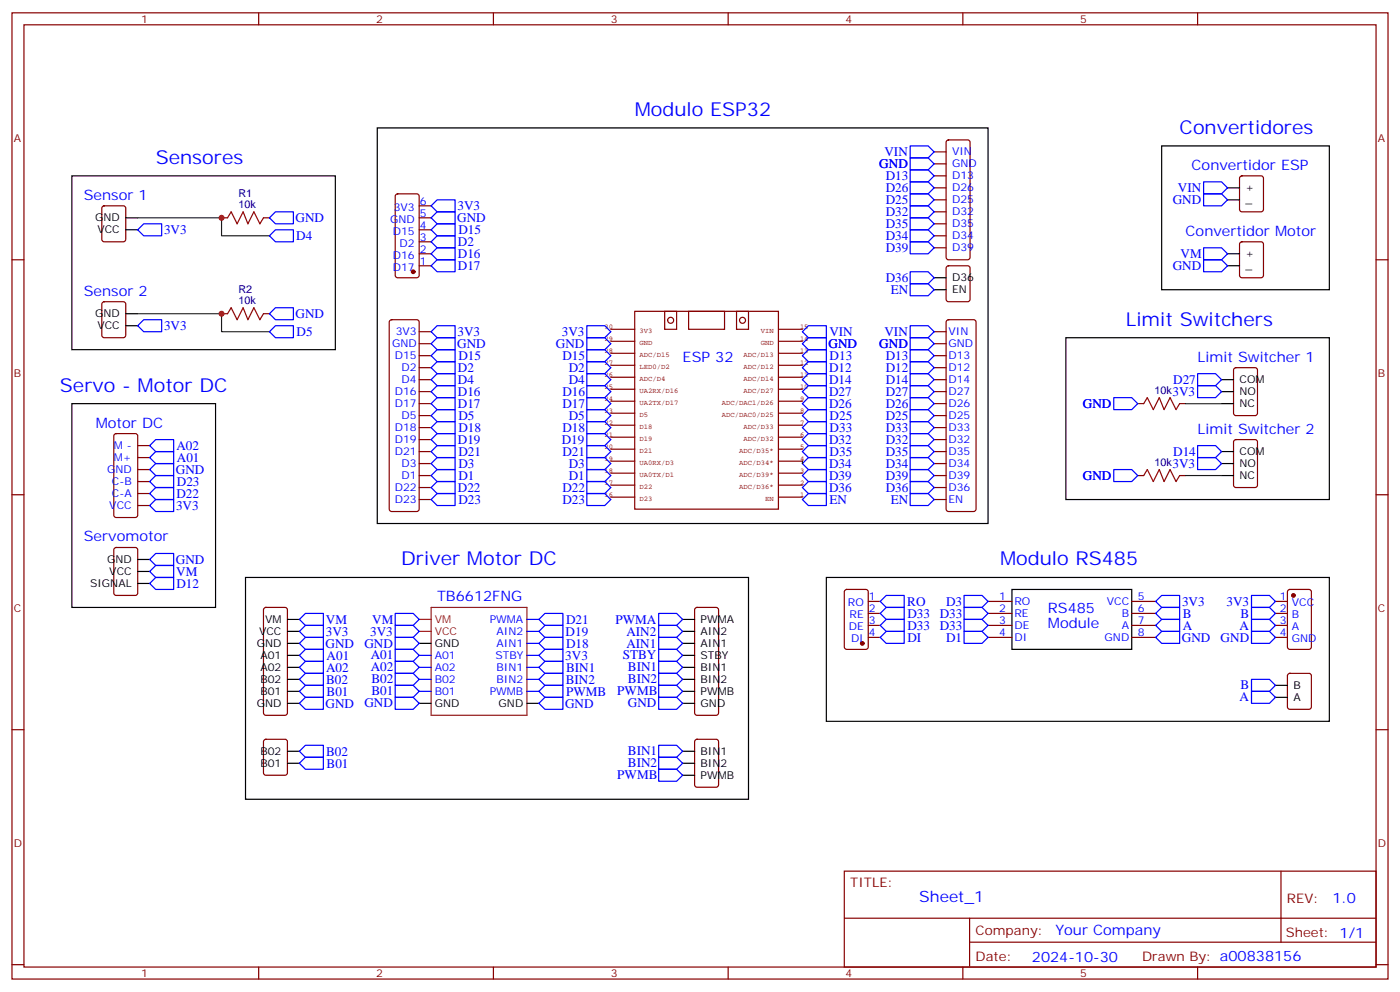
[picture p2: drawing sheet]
<svg xmlns="http://www.w3.org/2000/svg" width="412mm" height="292mm" viewBox="0 0 412 292" stroke-linecap="round" stroke-linejoin="round" font-family="sans-serif">
<g fill="none" stroke="#870000" stroke-width=".35">
<path d="M3.5 3.8h405.4v284.3h-405.4zM7.1 7.3h398.2v277.3h-398.2zM76.2 3.8v3.5M145.3 3.8v3.5M214.5 3.8v3.5M283.6 3.8v3.5M352.8 3.8v3.5M116.7 57.3l.4-.3h5.7l.6 .5 .1 23.5-.5 .7h-5.9l-.6-.4-.1-23.6zM275.2 44.7h3.5M275.2 48.2h3.5M275.2 51.8h3.5M275.2 55.3h3.5"/>
<path d="M275.2 58.8h3.5M278.9 41.4l.5-.2h5.6l.5 .2 .3 .5v33.8l-.3 .5-.5 .2h-5.6l-.5-.2-.2-.5v-33.8zM365.4 52l.4-.2h5.7l.6 .4 .1 9.4-.5 .7h-5.9l-.6-.4-.1-9.4zM3.5 76.4h3.6M30.2 60.8l.5-.2h5.6l.7 .4v9.4l-.4 .7-5.9 .1-.7-.5v-9.4zM65.3 64.1h1.7M77.6 64.1h1.8M123.5 78.2h3.5M123.5 74.7h3.5M123.5 71.2h3.5M123.5 67.6h3.5M123.5 64.1h3.5"/>
<path d="M123.5 60.6h3.5M275.2 62.3h3.5M275.2 65.9h3.5M275.2 69.4h3.5M275.2 72.9h3.5M278.9 78.4l.5-.2h5.6l.7 .4 .1 9.5-.5 .6-5.9 .1-.7-.5v-9.4zM365.4 71.4l.4-.2h5.7l.6 .4 .1 9.4-.5 .7h-5.9l-.6-.4-.1-9.4zM405.3 76.4h3.6M30.2 89l.5-.2h5.6l.7 .4v9.5l-.4 .6-5.9 .1-.7-.5v-9.4zM65.3 92.3h1.7M77.6 92.3h1.8M114.9 94.3l.5-.2h7.4l.5 .2 .2 .5v55l-.3 .5-.4 .2h-7.4l-.5-.2-.2-.5v-55z"/>
<path d="M123.5 97.6h3.5M275.2 97.6h3.5M278.9 94.3l.5-.2h7.4l.5 .2 .2 .5v55l-.2 .5-.5 .2h-7.4l-.5-.2-.2-.5v-55zM123.5 118.8h3.5M123.5 115.3h3.5M123.5 111.7h3.5M123.5 108.2h3.5M123.5 104.7h3.5M123.5 101.1h3.5M275.2 118.8h3.5M275.2 115.3h3.5M275.2 111.7h3.5"/>
<path d="M275.2 108.2h3.5M275.2 104.7h3.5M275.2 101.1h3.5M335.1 118.8h1.8M347.5 118.8h1.7M363.6 108.4l.5-.2h5.6l.7 .4v13l-.4 .7h-5.9l-.7-.5v-12.9zM33.7 127.8l.5-.2h5.7l.6 .4 .1 23.6-.5 .6-5.9 .1-.6-.5-.1-23.5zM40.6 138.2h3.5M40.6 134.7h3.5M40.6 131.1h3.5M123.5 139.9h3.5M123.5 136.4h3.5"/>
<path d="M123.5 132.9h3.5M123.5 129.4h3.5M123.5 125.8h3.5M123.5 122.3h3.5M275.2 139.9h3.5M275.2 136.4h3.5M275.2 132.9h3.5M275.2 129.4h3.5M275.2 125.8h3.5M275.2 122.3h3.5M335.1 139.9h1.8M347.5 139.9h1.7"/>
<path d="M363.6 129.6l.5-.2h5.6l.7 .4v13l-.4 .6-5.9 .1-.7-.5v-12.9zM3.5 145.6h3.6M40.6 148.8h3.5M40.6 145.2h3.5M40.6 141.7h3.5M123.5 147h3.5M123.5 143.5h3.5M275.2 147h3.5M275.2 143.5h3.5M405.3 145.6h3.6M33.7 161.3l.5-.2h5.7l.6 .4 .1 13-.5 .7h-5.9l-.6-.4-.1-13zM77.8 179l.5-.2h5.7l.5 .2 .2 .5v30.3l-.3 .5-.4 .2h-5.7l-.5-.2-.2-.5v-30.3z"/>
<path d="M204.8 179l.5-.2h5.7l.5 .2 .2 .5v30.3l-.3 .5-.4 .2h-5.7l-.5-.2-.2-.5v-30.3zM248.9 173.7l.5-.2h5.7l.6 .4 .1 16.5-.5 .6-5.9 .1-.6-.5-.1-16.4zM255.8 177h3.5M291 177h7.1M333.4 177h7M375.7 177h3.5M379.5 173.7l.4-.2h5.7l.6 .4 .1 16.5-.5 .6-5.9 .1-.6-.5-.1-16.4zM255.8 180.5h3.5M255.8 184h3.5M255.8 187.6h3.5M291 180.5h7.1M291 184h7.1"/>
<path d="M291 187.6h7.1M333.4 180.5h7M333.4 184h7M333.4 187.6h7M375.7 180.5h3.5M375.7 184h3.5M375.7 187.6h3.5M379.5 198.4l.4-.2h5.7l.6 .4 .1 9.4-.5 .7h-5.9l-.6-.4-.1-9.4zM3.5 214.7h3.6M77.8 217.8l.5-.2h5.7l.6 .4 .1 9.4-.5 .7h-5.9l-.6-.4-.1-9.4zM204.8 217.8l.5-.2h5.7l.6 .4 .1 13-.5 .6-5.9 .1-.6-.5-.1-12.9zM405.3 214.7h3.6"/>
<path d="M248.7 256.4h156.6v28.2h-156.6zM377.3 256.4v20.9M248.7 270.2h156.5M285.6 277.3h119.6M285.6 270.2v14.1M3.5 283.9h3.6M76.2 284.6v3.5M145.3 284.6v3.5M214.5 284.6v3.5M283.6 284.6v3.5M352.8 284.6v3.5M405.3 283.9h3.6"/>
</g>
<g fill="none" stroke="#850000" stroke-width=".35">
<path d="M179.9 96.9h7.1M187 91.6h42.3v58.2h-42.3zM195.8 91.6h3.5v5.3h-3.5zM202.8 91.6h10.6v5.3h-10.6zM217 91.6h3.5v5.3h-3.5zM229.3 96.9h7.1M179.9 114.5h7.1M179.9 111h7.1M179.9 107.5h7.1M179.9 104h7.1M179.9 100.4h7.1M179.9 118.1h7.1"/>
<path d="M229.3 114.5h7.1M229.3 111h7.1M229.3 107.5h7.1M229.3 104h7.1M229.3 100.4h7.1M229.3 118.1h7.1M179.9 139.2h7.1M179.9 135.7h7.1M179.9 132.2h7.1M179.9 128.7h7.1M179.9 125.1h7.1M179.9 121.6h7.1"/>
<path d="M229.3 139.2h7.1M229.3 135.7h7.1M229.3 132.2h7.1M229.3 128.7h7.1M229.3 125.1h7.1M229.3 121.6h7.1M179.9 146.3h7.1M179.9 142.8h7.1M229.3 146.3h7.1M229.3 142.8h7.1"/>
<circle cx="197.6" cy="94.3" r=".88"/>
<circle cx="218.7" cy="94.3" r=".88"/>
</g>
<g fill="none" stroke="#000" stroke-width=".35">
<path d="M111.1 37.6h179.9v116.5h-179.9zM21.2 51.8h77.6v51.1h-77.6zM342.2 42.9h49.4v42.4h-49.4zM361.6 55.3h3.5M361.6 58.8h3.5M37 67.6h3.6M37 64.1h3.6M361.6 74.7h3.5M361.6 78.2h3.5M37 95.8h3.6M37 92.3h3.6M275.2 81.7h3.5"/>
<path d="M275.2 85.3h3.5M314 99.4h77.6v47.6h-77.6zM21.2 118.8h42.3v60h-42.3zM359.8 111.7h3.6M359.8 115.3h3.6M359.8 118.8h3.6M359.8 132.9h3.6M359.8 136.4h3.6M359.8 139.9h3.6M40.6 164.6h3.5M40.6 171.7h3.5M40.6 168.2h3.5"/>
<path d="M72.3 169.9h148.2v65.3h-148.2zM243.4 169.9h148.2v42.4h-148.2zM298.1 173.5h35.3v17.6h-35.3zM84.7 182.3h3.5M84.7 185.8h3.5M84.7 189.3h3.5M84.7 192.9h3.5M84.7 196.4h3.5M84.7 199.9h3.5M123.5 189.3h3.5M201.1 182.3h3.5M201.1 185.8h3.5"/>
<path d="M201.1 189.3h3.5M201.1 192.9h3.5M201.1 196.4h3.5M201.1 199.9h3.5M84.7 203.4h3.5M84.7 207h3.5M123.5 207h3.5M155.2 207h3.5M201.1 203.4h3.5M201.1 207h3.5M375.7 201.7h3.5M375.7 205.2h3.5"/>
<path d="M84.7 224.6h3.5M84.7 221.1h3.5M201.1 224.6h3.5M201.1 221.1h3.5M201.1 228.1h3.5"/>
</g>
<path d="M127 178.8h28.2v31.7h-28.2z" fill="none" stroke="#8c2424" stroke-width=".35"/>
<path d="M123.5 182.3h3.5M123.5 185.8h3.5" fill="none" stroke="#f00" stroke-width=".35"/>
<g fill="none" stroke="#00f" stroke-width=".35">
<path d="M268.1 46.5h5.3l1.8 1.7-1.8 1.8h-5.3zM268.1 42.9h5.3l1.8 1.8-1.8 1.8h-5.3zM268.1 50h5.3l1.8 1.8-1.8 1.7h-5.3zM268.1 53.5h5.3l1.8 1.8-1.8 1.7h-5.3zM268.1 57h5.3l1.8 1.8-1.8 1.8h-5.3zM354.5 53.5h5.3l1.8 1.8-1.8 1.7h-5.3zM354.5 57h5.3l1.8 1.8-1.8 1.8h-5.3zM40.6 67.6l1.7-1.7h5.3v3.5h-5.3zM79.4 69.4l1.7-1.8h5.3v3.6h-5.3zM81.1 62.3h5.3v3.6h-5.3l-1.7-1.8zM127 60.6l1.8-1.8h5.3v3.5h-5.3zM127 67.6l1.8-1.7h5.3v3.5h-5.3z"/>
<path d="M127 71.2l1.8-1.8h5.3v3.5h-5.3zM127 74.7l1.8-1.8h5.3v3.5h-5.3zM127 78.2l1.8-1.8h5.3v3.6h-5.3zM128.8 62.3h5.3v3.6h-5.3l-1.8-1.8zM268.1 60.6h5.3l1.8 1.7-1.8 1.8h-5.3zM268.1 64.1h5.3l1.8 1.8-1.8 1.7h-5.3zM268.1 67.6h5.3l1.8 1.8-1.8 1.8h-5.3zM268.1 71.2h5.3l1.8 1.7-1.8 1.8h-5.3zM268.1 80h5.3l1.8 1.7-1.8 1.8h-5.3zM354.5 76.4h5.3l1.8 1.8-1.8 1.8h-5.3zM354.5 72.9h5.3l1.8 1.8-1.8 1.7h-5.3zM40.6 95.8l1.7-1.7h5.3v3.5h-5.3z"/>
<path d="M79.4 92.3l1.7-1.7h5.3v3.5h-5.3zM79.4 97.6l1.7-1.8h5.3v3.6h-5.3zM127 97.6l1.8-1.8h5.3v3.6h-5.3zM172.9 95.8h5.3l1.7 1.8-1.7 1.8h-5.3zM172.9 99.4h5.3l1.7 1.7-1.7 1.8h-5.3zM236.4 97.6l1.7-1.8h5.3v3.6h-5.3zM268.1 95.8h5.3l1.8 1.8-1.8 1.8h-5.3zM268.1 99.4h5.3l1.8 1.7-1.8 1.8h-5.3zM268.1 83.5h5.3l1.8 1.8-1.8 1.7h-5.3zM127 101.1l1.8-1.7h5.3v3.5h-5.3zM127 104.7l1.8-1.8h5.3v3.5h-5.3zM127 108.2l1.8-1.8h5.3v3.6h-5.3z"/>
<path d="M127 118.8l1.8-1.8h5.3v3.5h-5.3zM127 111.7l1.8-1.7h5.3v3.5h-5.3zM128.8 113.5h5.3v3.5h-5.3l-1.8-1.7zM172.9 102.9h5.3l1.7 1.8-1.7 1.7h-5.3zM172.9 106.4h5.3l1.7 1.8-1.7 1.8h-5.3zM172.9 113.5h5.3l1.7 1.8-1.7 1.7h-5.3zM172.9 117h5.3l1.7 1.8-1.7 1.7h-5.3zM172.9 110h5.3l1.7 1.7-1.7 1.8h-5.3zM236.4 101.1l1.7-1.7h5.3v3.5h-5.3zM236.4 104.7l1.7-1.8h5.3v3.5h-5.3zM236.4 108.2l1.7-1.8h5.3v3.6h-5.3zM236.4 111.7l1.7-1.7h5.3v3.5h-5.3z"/>
<path d="M236.4 115.3l1.7-1.8h5.3v3.5h-5.3zM236.4 118.8l1.7-1.8h5.3v3.5h-5.3zM268.1 102.9h5.3l1.8 1.8-1.8 1.7h-5.3zM268.1 106.4h5.3l1.8 1.8-1.8 1.8h-5.3zM268.1 110h5.3l1.8 1.7-1.8 1.8h-5.3zM268.1 113.5h5.3l1.8 1.8-1.8 1.7h-5.3zM268.1 117h5.3l1.8 1.8-1.8 1.7h-5.3zM328.1 117h5.3l1.7 1.8-1.7 1.7h-5.3zM352.8 110h5.3l1.7 1.7-1.7 1.8h-5.3zM352.8 113.5h5.3l1.7 1.8-1.7 1.7h-5.3zM44.1 138.2l1.8-1.8h5.3v3.5h-5.3zM44.1 134.7l1.8-1.8h5.3v3.5h-5.3z"/>
<path d="M45.9 129.4h5.3v3.5h-5.3l-1.8-1.8zM127 122.3l1.8-1.8h5.3v3.6h-5.3zM127 125.8l1.8-1.7h5.3v3.5h-5.3zM127 129.4l1.8-1.8h5.3v3.5h-5.3zM127 132.9l1.8-1.8h5.3v3.6h-5.3zM127 136.4l1.8-1.7h5.3v3.5h-5.3zM127 139.9l1.8-1.7h5.3v3.5h-5.3zM172.9 120.5h5.3l1.7 1.8-1.7 1.8h-5.3zM172.9 124.1h5.3l1.7 1.7-1.7 1.8h-5.3zM172.9 127.6h5.3l1.7 1.8-1.7 1.7h-5.3zM172.9 131.1h5.3l1.7 1.8-1.7 1.8h-5.3zM172.9 134.7h5.3l1.7 1.7-1.7 1.8h-5.3z"/>
<path d="M172.9 138.2h5.3l1.7 1.7-1.7 1.8h-5.3zM236.4 122.3l1.7-1.8h5.3v3.6h-5.3zM236.4 125.8l1.7-1.7h5.3v3.5h-5.3zM236.4 129.4l1.7-1.8h5.3v3.5h-5.3zM236.4 132.9l1.7-1.8h5.3v3.6h-5.3zM236.4 136.4l1.7-1.7h5.3v3.5h-5.3zM236.4 139.9l1.7-1.7h5.3v3.5h-5.3zM268.1 120.5h5.3l1.8 1.8-1.8 1.8h-5.3zM268.1 124.1h5.3l1.8 1.7-1.8 1.8h-5.3zM268.1 127.6h5.3l1.8 1.8-1.8 1.7h-5.3zM268.1 131.1h5.3l1.8 1.8-1.8 1.8h-5.3zM268.1 134.7h5.3l1.8 1.7-1.8 1.8h-5.3z"/>
<path d="M268.1 138.2h5.3l1.8 1.7-1.8 1.8h-5.3zM328.1 138.2h5.3l1.7 1.7-1.7 1.8h-5.3zM352.8 131.1h5.3l1.7 1.8-1.7 1.8h-5.3zM352.8 134.7h5.3l1.7 1.7-1.7 1.8h-5.3zM44.1 145.2l1.8-1.7h5.3v3.5h-5.3zM44.1 141.7l1.8-1.8h5.3v3.6h-5.3zM45.9 147h5.3v3.5h-5.3l-1.8-1.7zM127 143.5l1.8-1.8h5.3v3.5h-5.3zM127 147l1.8-1.8h5.3v3.6h-5.3zM172.9 141.7h5.3l1.7 1.8-1.7 1.7h-5.3zM172.9 145.2h5.3l1.7 1.8-1.7 1.8h-5.3zM236.4 143.5l1.7-1.8h5.3v3.5h-5.3z"/>
<path d="M236.4 147l1.7-1.8h5.3v3.6h-5.3zM268.1 141.7h5.3l1.8 1.8-1.8 1.7h-5.3zM268.1 145.2h5.3l1.8 1.8-1.8 1.8h-5.3zM44.1 164.6l1.8-1.7h5.3v3.5h-5.3zM44.1 168.2l1.8-1.8h5.3v3.5h-5.3zM44.1 171.7l1.8-1.8h5.3v3.6h-5.3zM259.3 177l1.8-1.8h5.2v3.6h-5.2zM284 178.8h5.3l1.7 1.7-1.7 1.8h-5.3zM284 175.2h5.3l1.7 1.8-1.7 1.8h-5.3zM340.4 177l1.8-1.8h5.3v3.6h-5.3zM368.7 178.8h5.2l1.8 1.7-1.8 1.8h-5.2zM368.7 175.2h5.2l1.8 1.8-1.8 1.8h-5.2z"/>
<path d="M88.2 189.3l1.8-1.7h5.2v3.5h-5.2zM88.2 196.4l1.8-1.8h5.2v3.6h-5.2zM88.2 192.9l1.8-1.8h5.2v3.5h-5.2zM88.2 199.9l1.8-1.7h5.2v3.5h-5.2zM90 180.5h5.2v3.5h-5.2l-1.8-1.7zM90 184h5.2v3.6h-5.2l-1.8-1.8zM116.4 187.6h5.3l1.8 1.7-1.8 1.8h-5.3zM116.4 180.5h5.3l1.8 1.8-1.8 1.7h-5.3zM116.4 184h5.3l1.8 1.8-1.8 1.8h-5.3zM116.4 194.6h5.3l1.8 1.8-1.8 1.8h-5.3zM116.4 191.1h5.3l1.8 1.8-1.8 1.7h-5.3zM116.4 198.2h5.3l1.8 1.7-1.8 1.8h-5.3z"/>
<path d="M123.5 192.9h3.5M123.5 196.4h3.5M123.5 199.9h3.5M155.2 192.9h3.5M155.2 196.4h3.5M155.2 199.9h3.5M155.2 189.3h3.5M155.2 185.8h3.5M155.2 182.3h3.5M158.7 189.3l1.8-1.7h5.3v3.5h-5.3zM158.7 185.8l1.8-1.8h5.3v3.6h-5.3zM158.7 182.3l1.8-1.8h5.3v3.5h-5.3z"/>
<path d="M158.7 196.4l1.8-1.8h5.3v3.6h-5.3zM158.7 199.9l1.8-1.7h5.3v3.5h-5.3zM158.7 192.9l1.8-1.8h5.3v3.5h-5.3zM194 187.6h5.3l1.8 1.7-1.8 1.8h-5.3zM194 184h5.3l1.8 1.8-1.8 1.8h-5.3zM194 180.5h5.3l1.8 1.8-1.8 1.7h-5.3zM194 194.6h5.3l1.8 1.8-1.8 1.8h-5.3zM194 198.2h5.3l1.8 1.7-1.8 1.8h-5.3zM194 191.1h5.3l1.8 1.8-1.8 1.7h-5.3zM259.3 180.5l1.8-1.7h5.2v3.5h-5.2zM259.3 184l1.8-1.7h5.2v3.5h-5.2zM259.3 187.6l1.8-1.8h5.2v3.5h-5.2z"/>
<path d="M284 182.3h5.3l1.7 1.7-1.7 1.8h-5.3zM284 185.8h5.3l1.7 1.8-1.7 1.7h-5.3zM340.4 184l1.8-1.7h5.3v3.5h-5.3zM340.4 180.5l1.8-1.7h5.3v3.5h-5.3zM342.2 185.8h5.3v3.5h-5.3l-1.8-1.7zM368.7 185.8h5.2l1.8 1.8-1.8 1.7h-5.2zM368.7 182.3h5.2l1.8 1.7-1.8 1.8h-5.2zM368.7 199.9h5.2l1.8 1.8-1.8 1.7h-5.2zM90 205.2h5.2v3.5h-5.2l-1.8-1.7zM90 201.7h5.2v3.5h-5.2l-1.8-1.8zM116.4 205.2h5.3l1.8 1.8-1.8 1.7h-5.3zM116.4 201.7h5.3l1.8 1.7-1.8 1.8h-5.3z"/>
<path d="M123.5 203.4h3.5M155.2 203.4h3.5M158.7 207l1.8-1.8h5.3v3.5h-5.3zM158.7 203.4l1.8-1.7h5.3v3.5h-5.3zM194 205.2h5.3l1.8 1.8-1.8 1.7h-5.3zM194 219.3h5.3l1.8 1.8-1.8 1.7h-5.3zM194 201.7h5.3l1.8 1.7-1.8 1.8h-5.3zM368.7 203.4h5.2l1.8 1.8-1.8 1.8h-5.2zM88.2 221.1l1.8-1.8h5.2v3.5h-5.2zM88.2 224.6l1.8-1.8h5.2v3.6h-5.2zM194 222.8h5.3l1.8 1.8-1.8 1.8h-5.3zM194 226.4h5.3l1.8 1.7-1.8 1.8h-5.3z"/>
</g>
<path d="M67 64.1l1.1-1.8 1.7 3.6 1.8-3.6 1.4 3.6 1.8-3.6 1.8 3.6 1-1.8M67 92.3l1.1-1.7 1.7 3.5 1.8-3.5 1.4 3.5 1.8-3.5 1.8 3.5 1-1.8M336.9 118.8l1.1-1.8 1.7 3.5 1.8-3.5 1.4 3.5 1.8-3.5 1.7 3.5 1.1-1.7M336.9 139.9l1.1-1.7 1.7 3.5 1.8-3.5 1.4 3.5 1.8-3.5 1.7 3.5 1.1-1.8" fill="none" stroke="#a10000" stroke-width=".35"/>
<path d="M40.6 64.1h24.7v5.3h14.1M40.6 92.3h24.7v5.3h14.1M349.2 118.8h10.6M236.4 135.7v.7M349.2 139.9h10.6" fill="none" stroke="#008700" stroke-width=".35"/>
<g fill="#870000" stroke="#870000" stroke-width=".35">
<circle cx="121.7" cy="80" r=".53"/>
<circle cx="381" cy="175.2" r=".53"/>
<circle cx="254" cy="189.3" r=".53"/>
</g>
<g fill="#c00">
<circle cx="65.3" cy="92.3" r=".88"/>
<circle cx="65.3" cy="64.1" r=".88"/>
</g>
<g font-size="5.6" fill="#00f">
<text x="187" y="34.1">Modulo ESP32</text>
<text x="347.5" y="39.4">Convertidores</text>
<text x="45.9" y="48.2">Sensores</text>
<text x="331.6" y="95.8">Limit Switchers</text>
<text x="17.6" y="115.3">Servo - Motor DC</text>
<text x="118.2" y="166.4">Driver Motor DC</text>
<text x="294.6" y="166.4">Modulo RS485</text>
</g>
<text font-size="4.6" fill="#00f" x="270.8" y="265.4">Sheet_1</text>
<g font-size="4.2" fill="#00f">
<text x="351" y="50">Convertidor ESP</text>
<text x="24.7" y="58.8">Sensor 1</text>
<text x="349.2" y="69.4">Convertidor Motor</text>
<text x="24.7" y="87">Sensor 2</text>
<text x="201.1" y="106.4">ESP 32</text>
<text x="352.8" y="106.4">Limit Switcher 1</text>
<text x="28.2" y="125.8">Motor DC</text>
<text x="352.8" y="127.6">Limit Switcher 2</text>
<text x="24.7" y="159.3">Servomotor</text>
<text x="128.8" y="177">TB6612FNG</text>
<text x="308.7" y="180.5">RS485</text>
<text x="308.7" y="184.7">Module</text>
<text x="392.5" y="265.6">1.0</text>
<text x="310.9" y="275.2">Your Company</text>
<text x="304" y="283">2024-10-30</text>
</g>
<g font-size="3.9" fill="#00f">
<text x="260.5" y="45.9">VIN</text>
<text x="259" y="49.4">GND</text>
<text x="260.9" y="53">D13</text>
<text x="260.9" y="56.5">D26</text>
<text x="347" y="56.5">VIN</text>
<text x="87.1" y="65.4">GND</text>
<text x="134.7" y="65.4">GND</text>
<text x="134.8" y="61.9">3V3</text>
<text x="260.9" y="60">D25</text>
<text x="260.9" y="63.5">D32</text>
<text x="345.5" y="60">GND</text>
<text x="48.3" y="68.9">3V3</text>
<text x="87.3" y="70.7">D4</text>
<text x="135" y="68.9">D15</text>
<text x="260.9" y="67.1">D35</text>
<text x="260.9" y="70.6">D34</text>
<text x="134.9" y="72.5">D2</text>
<text x="134.9" y="76">D16</text>
<text x="260.9" y="74.1">D39</text>
<text x="347.8" y="75.9">VM</text>
<text x="134.9" y="79.5">D17</text>
<text x="260.9" y="82.9">D36</text>
<text x="345.5" y="79.4">GND</text>
<text x="262.4" y="86.5">EN</text>
<text x="87.1" y="93.6">GND</text>
<text x="48.3" y="97.2">3V3</text>
<text x="87.4" y="98.9">D5</text>
<text x="134.8" y="98.9">3V3</text>
<text x="165.5" y="98.8">3V3</text>
<text x="244.3" y="98.9">VIN</text>
<text x="260.5" y="98.8">VIN</text>
<text x="134.7" y="102.5">GND</text>
<text x="135" y="106">D15</text>
<text x="163.8" y="102.4">GND</text>
<text x="165.7" y="105.9">D15</text>
<text x="244.1" y="102.5">GND</text>
<text x="244.4" y="106">D13</text>
<text x="259" y="102.4">GND</text>
<text x="260.9" y="105.9">D13</text>
<text x="134.9" y="109.5">D2</text>
<text x="134.9" y="113">D4</text>
<text x="167.6" y="109.4">D2</text>
<text x="167.6" y="112.9">D4</text>
<text x="244.2" y="109.5">D12</text>
<text x="244.2" y="113">D14</text>
<text x="260.9" y="109.4">D12</text>
<text x="260.9" y="112.9">D14</text>
<text x="345.6" y="112.9">D27</text>
<text x="134.9" y="116.6">D16</text>
<text x="165.7" y="116.5">D16</text>
<text x="165.7" y="120">D17</text>
<text x="244.2" y="116.6">D27</text>
<text x="260.9" y="116.5">D27</text>
<text x="260.9" y="120">D26</text>
<text x="319" y="120">GND</text>
<text x="345.4" y="116.5">3V3</text>
<text x="134.9" y="120.1">D17</text>
<text x="135" y="123.6">D5</text>
<text x="167.6" y="123.5">D5</text>
<text x="244.2" y="120.1">D26</text>
<text x="244.4" y="123.6">D25</text>
<text x="260.9" y="123.5">D25</text>
<text x="134.9" y="130.7">D19</text>
<text x="135" y="127.1">D18</text>
<text x="165.5" y="130.6">D19</text>
<text x="165.7" y="127">D18</text>
<text x="244.2" y="130.7">D32</text>
<text x="244.4" y="127.1">D33</text>
<text x="260.9" y="127">D33</text>
<text x="260.9" y="130.6">D32</text>
<text x="52" y="132.4">A02</text>
<text x="52.1" y="136">A01</text>
<text x="135" y="134.2">D21</text>
<text x="135" y="137.7">D3</text>
<text x="165.7" y="134.1">D21</text>
<text x="167.6" y="137.6">D3</text>
<text x="244.2" y="137.7">D34</text>
<text x="244.4" y="134.2">D35</text>
<text x="260.9" y="134.1">D35</text>
<text x="260.9" y="137.6">D34</text>
<text x="345.4" y="137.6">3V3</text>
<text x="345.6" y="134.1">D14</text>
<text x="51.8" y="139.5">GND</text>
<text x="52.1" y="143">D23</text>
<text x="135" y="141.3">D1</text>
<text x="167.6" y="141.2">D1</text>
<text x="244.2" y="141.3">D39</text>
<text x="260.9" y="141.2">D39</text>
<text x="319" y="141.2">GND</text>
<text x="52" y="146.6">D22</text>
<text x="134.9" y="144.8">D22</text>
<text x="135" y="148.3">D23</text>
<text x="165.7" y="144.7">D22</text>
<text x="165.7" y="148.2">D23</text>
<text x="244.2" y="144.8">D36</text>
<text x="244.3" y="148.3">EN</text>
<text x="260.9" y="144.7">D36</text>
<text x="262.4" y="148.2">EN</text>
<text x="51.9" y="150.1">3V3</text>
<text x="51.8" y="166">GND</text>
<text x="51.9" y="169.5">VM</text>
<text x="52" y="173">D12</text>
<text x="267.3" y="178.3">RO</text>
<text x="278.7" y="178.2">D3</text>
<text x="348.2" y="178.3">3V3</text>
<text x="361.3" y="178.2">3V3</text>
<text x="96" y="183.6">VM</text>
<text x="109.6" y="183.5">VM</text>
<text x="166.8" y="183.6">D21</text>
<text x="181.3" y="183.5">PWMA</text>
<text x="267.3" y="181.8">D33</text>
<text x="267.3" y="185.4">D33</text>
<text x="276.8" y="181.7">D33</text>
<text x="276.8" y="185.3">D33</text>
<text x="348.4" y="185.4">A</text>
<text x="348.4" y="181.8">B</text>
<text x="365.2" y="185.3">A</text>
<text x="365.4" y="181.7">B</text>
<text x="95.9" y="190.6">GND</text>
<text x="96" y="187.1">3V3</text>
<text x="107.3" y="190.5">GND</text>
<text x="109" y="187">3V3</text>
<text x="166.6" y="187.1">D19</text>
<text x="166.8" y="190.6">D18</text>
<text x="184.5" y="190.5">AIN1</text>
<text x="184.5" y="187">AIN2</text>
<text x="267.3" y="188.9">DI</text>
<text x="278.7" y="188.8">D1</text>
<text x="348.1" y="188.9">GND</text>
<text x="359.6" y="188.8">GND</text>
<text x="96.1" y="197.7">A02</text>
<text x="96.2" y="194.2">A01</text>
<text x="109.2" y="197.6">A02</text>
<text x="109.2" y="194.1">A01</text>
<text x="166.5" y="194.2">3V3</text>
<text x="166.8" y="197.7">BIN1</text>
<text x="183.5" y="194.1">STBY</text>
<text x="185" y="197.6">BIN1</text>
<text x="96.1" y="201.2">B02</text>
<text x="109.4" y="201.1">B02</text>
<text x="166.6" y="201.2">BIN2</text>
<text x="185" y="201.1">BIN2</text>
<text x="365.4" y="202.9">B</text>
<text x="95.9" y="208.3">GND</text>
<text x="96.2" y="204.8">B01</text>
<text x="107.3" y="208.2">GND</text>
<text x="109.4" y="204.7">B01</text>
<text x="166.5" y="208.3">GND</text>
<text x="166.8" y="204.8">PWMB</text>
<text x="181.8" y="204.7">PWMB</text>
<text x="184.9" y="208.2">GND</text>
<text x="365.2" y="206.4">A</text>
<text x="96.1" y="222.4">B02</text>
<text x="96.2" y="225.9">B01</text>
<text x="185" y="222.3">BIN1</text>
<text x="185" y="225.8">BIN2</text>
<text x="181.8" y="229.4">PWMB</text>
</g>
<g font-size="3.9" fill="#800">
<text x="250.5" y="260.9">TITLE:</text>
<text x="379.1" y="265.6">REV:</text>
<text x="287.4" y="275.1">Company:</text>
<text x="378.7" y="275.8">Sheet: 1/1</text>
<text x="287.4" y="282.8">Date:</text>
<text x="336.4" y="282.9">Drawn By: a00838156</text>
</g>
<g font-size="3.2" fill="#800">
<text x="41.6" y="6.8">1</text>
<text x="110.8" y="6.8">2</text>
<text x="179.9" y="6.8">3</text>
<text x="249.1" y="6.8">4</text>
<text x="318.2" y="6.8">5</text>
<text x="4.1" y="41.9">A</text>
<text x="405.9" y="41.9">A</text>
<text x="4.1" y="111">B</text>
<text x="405.9" y="111">B</text>
<text x="4.1" y="180.2">C</text>
<text x="405.9" y="180.2">C</text>
<text x="4.1" y="249.3">D</text>
<text x="405.9" y="249.3">D</text>
<text x="41.6" y="287.6">1</text>
<text x="110.8" y="287.6">2</text>
<text x="179.9" y="287.6">3</text>
<text x="249.1" y="287.6">4</text>
<text x="318.2" y="287.6">5</text>
</g>
<g font-size="3.2" fill="#00f">
<text x="280.5" y="45.8">VIN</text>
<text x="280.5" y="49.3">GND</text>
<text x="280.5" y="52.8">D13</text>
<text x="280.5" y="56.3">D26</text>
<text x="280.5" y="59.9">D25</text>
<text x="114.9" y="65.5">GND</text>
<text x="116" y="62">3V3</text>
<text x="123.6" y="63.7">5</text>
<text x="123.6" y="60.2">6</text>
<text x="280.5" y="63.4">D32</text>
<text x="115.7" y="69">D15</text>
<text x="123.6" y="70.8">3</text>
<text x="123.6" y="67.3">4</text>
<text x="280.5" y="66.9">D35</text>
<text x="280.5" y="70.4">D34</text>
<text x="115.7" y="76.1">D16</text>
<text x="117.7" y="72.6">D2</text>
<text x="123.6" y="77.9">1</text>
<text x="123.6" y="74.3">2</text>
<text x="280.5" y="74">D39</text>
<text x="115.7" y="79.6">D17</text>
<text x="116.6" y="98.7">3V3</text>
<text x="279.4" y="98.7">VIN</text>
<text x="115.5" y="102.2">GND</text>
<text x="116.3" y="105.7">D15</text>
<text x="279.4" y="102.2">GND</text>
<text x="279.4" y="105.7">D13</text>
<text x="118.3" y="112.8">D4</text>
<text x="118.3" y="109.3">D2</text>
<text x="279.4" y="109.3">D12</text>
<text x="279.4" y="112.8">D14</text>
<text x="116.3" y="119.8">D17</text>
<text x="116.3" y="116.3">D16</text>
<text x="279.4" y="116.3">D27</text>
<text x="279.4" y="119.8">D26</text>
<text x="118.3" y="123.4">D5</text>
<text x="279.4" y="123.4">D25</text>
<text x="116.3" y="130.4">D19</text>
<text x="116.3" y="126.9">D18</text>
<text x="279.4" y="126.9">D33</text>
<text x="279.4" y="130.4">D32</text>
<text x="33.5" y="135.7">M+</text>
<text x="33.6" y="132.2">M -</text>
<text x="116.3" y="133.9">D21</text>
<text x="118.3" y="137.5">D3</text>
<text x="279.4" y="133.9">D35</text>
<text x="279.4" y="137.5">D34</text>
<text x="31.5" y="139.2">GND</text>
<text x="33" y="142.8">C-B</text>
<text x="118.3" y="141">D1</text>
<text x="279.4" y="141">D39</text>
<text x="32.2" y="149.8">VCC</text>
<text x="33" y="146.3">C-A</text>
<text x="116.3" y="148.1">D23</text>
<text x="116.3" y="144.5">D22</text>
<text x="279.4" y="144.5">D36</text>
<text x="279.4" y="148.1">EN</text>
<text x="249.8" y="178.4">RO</text>
<text x="255.9" y="176.6">1</text>
<text x="294.3" y="176.6">1</text>
<text x="298.8" y="178">RO</text>
<text x="326.1" y="178">VCC</text>
<text x="335.1" y="176.6">5</text>
<text x="377" y="176.6">1</text>
<text x="380.5" y="178.4">VCC</text>
<text x="144.3" y="183.3">PWMA</text>
<text x="250" y="185.5">DE</text>
<text x="250.2" y="181.9">RE</text>
<text x="255.9" y="183.7">3</text>
<text x="255.9" y="180.2">2</text>
<text x="294.3" y="180.2">2</text>
<text x="294.3" y="183.7">3</text>
<text x="298.8" y="181.6">RE</text>
<text x="298.8" y="185.1">DE</text>
<text x="330.5" y="181.6">B</text>
<text x="330.5" y="185.1">A</text>
<text x="335.1" y="180.2">6</text>
<text x="335.1" y="183.7">7</text>
<text x="377" y="180.2">2</text>
<text x="377" y="183.7">3</text>
<text x="380.5" y="181.9">B</text>
<text x="380.5" y="185.5">A</text>
<text x="146.3" y="190.4">AIN1</text>
<text x="146.3" y="186.9">AIN2</text>
<text x="250.7" y="189">DI</text>
<text x="255.9" y="187.2">4</text>
<text x="294.3" y="187.2">4</text>
<text x="298.8" y="188.6">DI</text>
<text x="325.4" y="188.6">GND</text>
<text x="335.1" y="187.2">8</text>
<text x="377" y="187.2">4</text>
<text x="380.5" y="189">GND</text>
<text x="128.1" y="193.9">A01</text>
<text x="128.1" y="197.4">A02</text>
<text x="145.9" y="193.9">STBY</text>
<text x="146.3" y="197.4">BIN1</text>
<text x="128.1" y="201">B02</text>
<text x="146.3" y="201">BIN2</text>
<text x="128.1" y="204.5">B01</text>
<text x="144.3" y="204.5">PWMB</text>
</g>
<g font-size="3.2" fill="#000080">
<text x="70.2" y="58.1">R1</text>
<text x="70.2" y="61.3">10k</text>
<text x="70.2" y="89.5">10k</text>
<text x="70.2" y="86.3">R2</text>
<text x="340.1" y="116">10k</text>
<text x="340.1" y="137.1">10k</text>
</g>
<g font-size="3.2">
<text x="366.9" y="56.3">+</text>
<text x="366.9" y="59.9">_</text>
<text x="28" y="65.2">GND</text>
<text x="28.7" y="68.7">VCC</text>
<text x="366.9" y="75.7">+</text>
<text x="280.5" y="82.8">D36</text>
<text x="366.9" y="79.3">_</text>
<text x="280.5" y="86.3">EN</text>
<text x="28" y="93.4">GND</text>
<text x="28.7" y="96.9">VCC</text>
<text x="365.1" y="112.8">COM</text>
<text x="365.1" y="116.3">NO</text>
<text x="365.1" y="119.8">NC</text>
<text x="365.1" y="133.9">COM</text>
<text x="365.1" y="137.5">NO</text>
<text x="365.1" y="141">NC</text>
<text x="31.5" y="165.7">GND</text>
<text x="26.5" y="172.8">SIGNAL</text>
<text x="32.2" y="169.2">VCC</text>
<text x="78.1" y="183.3">VM</text>
<text x="206.4" y="183.3">PWMA</text>
<text x="75.6" y="190.4">GND</text>
<text x="76.3" y="186.9">VCC</text>
<text x="128.1" y="190.4">GND</text>
<text x="206.4" y="186.9">AIN2</text>
<text x="206.4" y="190.4">AIN1</text>
<text x="76.7" y="197.4">A02</text>
<text x="76.7" y="193.9">A01</text>
<text x="206.4" y="193.9">STBY</text>
<text x="206.4" y="197.4">BIN1</text>
<text x="76.7" y="201">B02</text>
<text x="206.4" y="201">BIN2</text>
<text x="381" y="202.7">B</text>
<text x="75.6" y="208">GND</text>
<text x="76.7" y="204.5">B01</text>
<text x="128.1" y="208">GND</text>
<text x="146.9" y="208">GND</text>
<text x="206.4" y="204.5">PWMB</text>
<text x="206.4" y="208">GND</text>
<text x="381" y="206.3">A</text>
<text x="76.7" y="225.7">B01</text>
<text x="76.7" y="222.1">B02</text>
<text x="206.4" y="222.1">BIN1</text>
<text x="206.4" y="225.7">BIN2</text>
<text x="206.4" y="229.2">PWMB</text>
</g>
<g font-size="3.2" fill="#f00">
<text x="128.1" y="183.3">VM</text>
<text x="128.1" y="186.9">VCC</text>
</g>
<g font-size="2.1" fill="#840000">
<text x="178.1" y="100.4">29</text>
<text x="178.1" y="96.9">30</text>
<text x="188.4" y="101.5">GND</text>
<text x="188.4" y="98">3V3</text>
<text x="224.1" y="101.5">GND</text>
<text x="224.1" y="98">VIN</text>
<text x="235.7" y="100.4">14</text>
<text x="235.7" y="96.9">15</text>
<text x="178.1" y="107.5">27</text>
<text x="178.1" y="103.9">28</text>
<text x="188.4" y="105">ADC/D15</text>
<text x="219" y="105">ADC/D13</text>
<text x="235.7" y="107.5">12</text>
<text x="235.7" y="103.9">13</text>
<text x="178.1" y="111">26</text>
<text x="188.4" y="112.1">ADC/D4</text>
<text x="188.4" y="108.5">LED0/D2</text>
<text x="219" y="112.1">ADC/D14</text>
<text x="219" y="108.5">ADC/D12</text>
<text x="235.7" y="111">11</text>
<text x="178.1" y="118">24</text>
<text x="178.1" y="114.5">25</text>
<text x="188.4" y="119.1">UA2TX/D17</text>
<text x="188.4" y="115.6">UA2RX/D16</text>
<text x="212.7" y="119.1">ADC/DAC1/D26</text>
<text x="219" y="115.6">ADC/D27</text>
<text x="235.7" y="114.5">10</text>
<text x="235.7" y="118">9</text>
<text x="178.1" y="125.1">22</text>
<text x="178.1" y="121.6">23</text>
<text x="188.4" y="122.7">D5</text>
<text x="212.7" y="122.7">ADC/DAC0/D25</text>
<text x="235.7" y="125.1">7</text>
<text x="235.7" y="121.6">8</text>
<text x="178.1" y="128.6">21</text>
<text x="188.4" y="129.7">D19</text>
<text x="188.4" y="126.2">D18</text>
<text x="219" y="129.7">ADC/D32</text>
<text x="219" y="126.2">ADC/D33</text>
<text x="235.7" y="128.6">6</text>
<text x="178.1" y="135.7">19</text>
<text x="178.1" y="132.2">20</text>
<text x="188.4" y="136.8">UA0RX/D3</text>
<text x="188.4" y="133.2">D21</text>
<text x="217.7" y="136.8">ADC/D34*</text>
<text x="217.7" y="133.2">ADC/D35*</text>
<text x="235.7" y="135.7">4</text>
<text x="235.7" y="132.2">5</text>
<text x="178.1" y="142.7">17</text>
<text x="178.1" y="139.2">18</text>
<text x="188.4" y="143.8">D22</text>
<text x="188.4" y="140.3">UA0TX/D1</text>
<text x="217.7" y="143.8">ADC/D36*</text>
<text x="217.7" y="140.3">ADC/D39*</text>
<text x="235.7" y="142.7">2</text>
<text x="235.7" y="139.2">3</text>
<text x="178.1" y="146.3">16</text>
<text x="188.4" y="147.4">D23</text>
<text x="225.4" y="147.4">EN</text>
<text x="235.7" y="146.3">1</text>
</g>
</svg>
